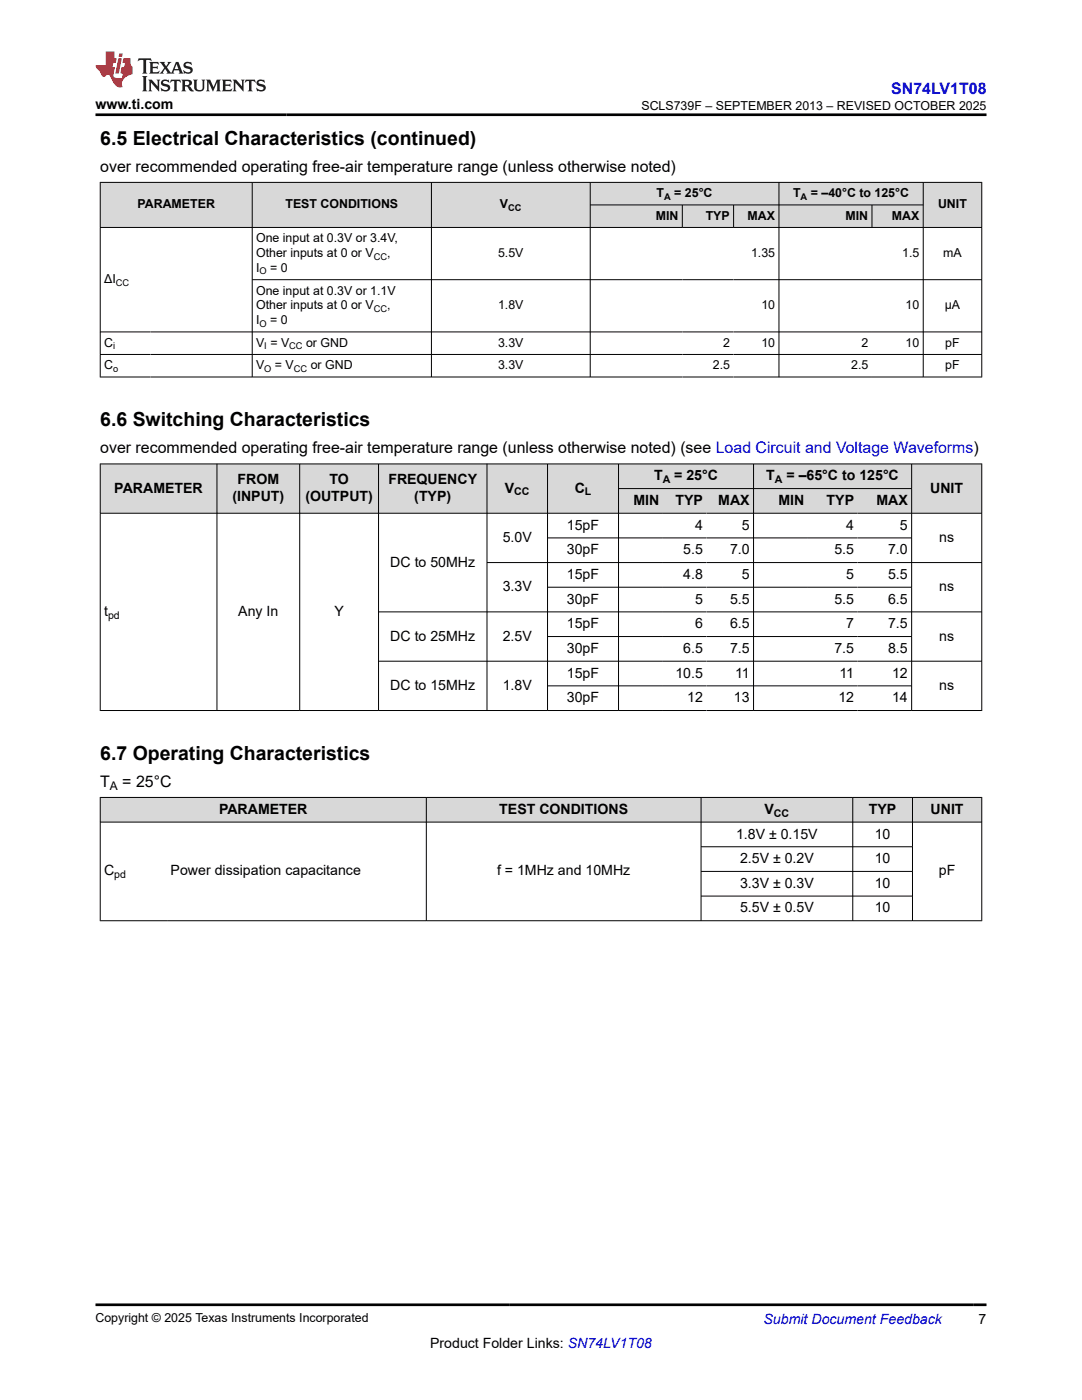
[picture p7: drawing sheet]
<svg xmlns="http://www.w3.org/2000/svg" width="216mm" height="279mm" viewBox="0 0 216 279" stroke-linecap="round" stroke-linejoin="round" font-family="sans-serif">
<g fill="#d8d8d8">
<path d="M20 36.4h175.9v4.5h-175.9z" fill-rule="evenodd"/>
<path d="M20.1 36.5h30.2v8.8h-30.2z" fill-rule="evenodd"/>
<path d="M50.4 36.5h35.6v8.8h-35.6z" fill-rule="evenodd"/>
<path d="M86.1 36.5h31.6v8.8h-31.6z" fill-rule="evenodd"/>
<path d="M117.8 36.5h37.6v4.3h-37.6z" fill-rule="evenodd"/>
<path d="M155.5 36.5h28.7v4.3h-28.7z" fill-rule="evenodd"/>
<path d="M184.3 36.5h11.5v8.8h-11.5z" fill-rule="evenodd"/>
<path d="M117.8 41h18.3v4.3h-18.3z" fill-rule="evenodd"/>
<path d="M136.2 41h10.1v4.3h-10.1z" fill-rule="evenodd"/>
<path d="M146.4 41h9v4.3h-9z" fill-rule="evenodd"/>
<path d="M155.5 41h18.4v4.3h-18.4z" fill-rule="evenodd"/>
<path d="M174.1 41h10.1v4.3h-10.1z" fill-rule="evenodd"/>
</g>
<g fill="none" stroke="#000" stroke-width=".2">
<path d="M19.9 36.4h176.1M20 36.3v39M50.3 36.3v39M86.1 36.3v39M117.8 36.3v39M155.4 36.3v39M184.2 36.3v39M195.9 36.3v39M19.9 45.4h176.1M50.3 55.8h145.7M117.8 40.9h66.5M136.1 40.9v4.6"/>
<path d="M146.4 40.9v4.6M174 40.9v4.6M19.9 70.7h176.1M19.9 75.2h176.1M196 66.2h-176.1"/>
</g>
<g fill="#d8d8d8">
<path d="M20 92.6h175.9v4.9h-175.9z" fill-rule="evenodd"/>
<path d="M20.1 92.6h23.1v9.8h-23.1z" fill-rule="evenodd"/>
<path d="M43.4 92.6h16.3v9.8h-16.3z" fill-rule="evenodd"/>
<path d="M59.9 92.6h15.6v9.8h-15.6z" fill-rule="evenodd"/>
<path d="M75.6 92.6h21.5v9.8h-21.5z" fill-rule="evenodd"/>
<path d="M97.2 92.6h12v9.8h-12z" fill-rule="evenodd"/>
<path d="M109.3 92.6h14.1v9.8h-14.1z" fill-rule="evenodd"/>
<path d="M123.5 92.6h26.8v4.8h-26.8z" fill-rule="evenodd"/>
<path d="M150.4 92.6h31.4v4.8h-31.4z" fill-rule="evenodd"/>
<path d="M182 92.6h13.8v9.8h-13.8z" fill-rule="evenodd"/>
<path d="M123.5 97.6h8.8v4.8h-8.8z" fill-rule="evenodd"/>
<path d="M132.3 97.6h8.7v4.8h-8.7z" fill-rule="evenodd"/>
<path d="M141 97.6h9.3v4.8h-9.3z" fill-rule="evenodd"/>
<path d="M150.4 97.6h10.8v4.8h-10.8z" fill-rule="evenodd"/>
<path d="M161.2 97.6h9.9v4.8h-9.9z" fill-rule="evenodd"/>
<path d="M171.1 97.6h10.7v4.8h-10.7z" fill-rule="evenodd"/>
</g>
<g fill="none" stroke="#000" stroke-width=".2">
<path d="M19.9 92.6h176.1M20 92.5v49.4M43.3 92.5v49.4M59.8 92.5v49.4M75.5 92.5v49.4M97.2 92.5v49.4M109.3 92.5v49.4M123.4 92.5v49.4M123.4 97.5h58.6M150.4 92.5v49.4M181.9 92.5v49.4M195.9 92.5v49.4"/>
<path d="M19.9 102.4h176.1M97.2 112.3h98.8M109.3 107.4h72.7M109.3 117.2h72.7M75.5 132h120.5M109.3 127h72.7M109.3 136.9h72.7M196 122.1h-120.5M196 141.8h-176.1"/>
</g>
<g fill="#d8d8d8">
<path d="M20 159.1h175.9v5h-175.9z" fill-rule="evenodd"/>
<path d="M20.1 159.2h64.9v4.8h-64.9z" fill-rule="evenodd"/>
<path d="M85.1 159.2h54.7v4.8h-54.7z" fill-rule="evenodd"/>
<path d="M140 159.2h30.1v4.8h-30.1z" fill-rule="evenodd"/>
<path d="M170.2 159.2h11.8v4.8h-11.8z" fill-rule="evenodd"/>
<path d="M182.1 159.2h13.7v4.8h-13.7z" fill-rule="evenodd"/>
</g>
<path d="M19.9 159.1h176.1M20 159.1v24.7M85.1 159.1v24.7M139.9 159.1v24.7M170.2 159.1v24.7M182.1 159.1v24.7M195.9 159.1v24.7M19.9 164.1h176.1M139.9 169h42.2M139.9 173.9h42.2M139.9 178.8h42.2M19.9 183.8h176.1" fill="none" stroke="#000" stroke-width=".2"/>
<path d="M27.7 11.6l-.2 .6 .5-.2h.6v.1v2.2l-.2 .4h1l-.2-.4v-2.2v-.1h.5l.5 .2-.1-.6zM29.8 12.4l.2 .3v1.6l-.2 .4h1.9l.1-.6a1.08 1.08 0 0 1-1.3 .2v-.7h.6l.4 .2v-.7l-.4 .2h-.6v-.5l.2-.2a1 1 0 0 1 1 .3l-.1-.5zM31.8 12.4l1 1.1-1 1.2h.9l-.2-.2 .4-.8 .5 .8-.2 .2h1.6l-.2-.2 .1-.5h1l.1 .5-.1 .2h.9l-.2-.4-.8-1.9h-.5l-1 2.1-.8-1.1 .9-1h-.8l.2 .2-.5 .6-.3-.6 .1-.2zM35.2 12.8l.4 1h-.8zM36.8 12.5a.65 .65 0 0 0-.2 .7 .65 .65 0 0 0 .6 .5l.7 .1 .1 .3a.79 .79 0 0 1-.7 .4 .79 .79 0 0 1-.7-.5l.1 .7 .2-.1a.93 .93 0 0 0 1.1 0 .93 .93 0 0 0 .4-.9 1.46 1.46 0 0 0-1.2-.6l-.1-.3a1.09 1.09 0 0 1 1.2 .2l-.2-.6-.1 .1-.6-.2zM28.4 15.2l.2 .4v2.2l-.2 .4h1l-.2-.4v-2.2l.2-.4zM29.6 15.9l.2 .4v1.5l-.2 .4h.8l-.3-.4v-1.3l1.7 1.8v-2l.2-.4h-.8l.2 .2 .1 1.1-1.2-1.3zM32.3 16a.65 .65 0 0 0-.2 .8 .65 .65 0 0 0 .7 .4l.6 .2 .1 .2a.79 .79 0 0 1-.7 .4 .79 .79 0 0 1-.7-.5l.1 .7 .2-.1a.93 .93 0 0 0 1.1 .1 .93 .93 0 0 0 .4-1 1.46 1.46 0 0 0-1.2-.5l-.1-.4a1.09 1.09 0 0 1 1.2 .2l-.2-.6-.1 .1-.6-.1zM34.1 15.9l-.1 .6a.63 .63 0 0 1 .7-.3l.1 1.6-.3 .4h1l-.2-.4v-1.6a.66 .66 0 0 1 .8 .3l-.1-.6zM36.2 15.9l.2 .4v1.5l-.2 .4h.9l-.2-.2v-.7h.5l.1 .2a.79 .79 0 0 0 1.2 .6l-1-.9a.61 .61 0 0 0 .6-.6 .61 .61 0 0 0-.5-.7zM36.9 16.2h.2a.47 .47 0 0 1 .5 .1 .47 .47 0 0 1 .1 .5l-.2 .1-.6 .1zM38.5 15.9l.2 .2a2.27 2.27 0 0 0 .4 2 1.04 1.04 0 0 0 1.7-.7v-1.3l.2-.2h-.8l.2 .4v1.1a.6 .6 0 0 1-.6 .6 .6 .6 0 0 1-.6-.6v-1.1l.3-.4zM41.1 15.9l.2 .4v1.5l-.2 .4h.7l-.2-.4v-1.4l.9 1.9 .8-1.9v1.4l-.2 .4h1l-.3-.4v-1.5l.3-.4h-.8l-.7 1.5-.7-1.5zM44.3 15.9l.2 .4v1.5l-.2 .4h1.9l.1-.6a1.09 1.09 0 0 1-1.3 .2v-.7h.6l.4 .2v-.6l-.4 .2h-.6v-.6l.2-.1a1.01 1.01 0 0 1 1 .3l-.1-.6zM46.4 15.9l.3 .4v1.5l-.3 .4h.8l-.2-.4v-1.3l1.6 1.8v-2l.2-.4h-.7l.2 .2v1.1l-1.2-1.3zM49 15.9l-.1 .6a.63 .63 0 0 1 .8-.3v1.6l-.3 .4h1l-.2-.4v-1.6a.66 .66 0 0 1 .8 .3l-.1-.6zM51.4 16a.65 .65 0 0 0-.2 .8 .65 .65 0 0 0 .6 .4l.6 .2 .2 .2a.79 .79 0 0 1-.8 .4 .79 .79 0 0 1-.6-.5l.1 .7 .2-.1a.93 .93 0 0 0 1 .1 .93 .93 0 0 0 .5-1 1.46 1.46 0 0 0-1.3-.5l-.1-.4a1.09 1.09 0 0 1 1.3 .2l-.2-.6-.2 .1-.5-.1z" fill="#231f20"/>
<path d="M21.1 10.3v2.7h-2v.4l.9 1a.95 .95 0 0 0 .9 .9 .59 .59 0 0 1 .6-.4 .59 .59 0 0 1 .5 .3l.4 .8a1.59 1.59 0 0 0 2.1 1.4 1.61 1.61 0 0 1 1-2.3l1-.3-.1-1.5a1.59 1.59 0 0 1-.4-1.7h-1.4l-.2 .9h.5l-.1 .9h-.5l-.2 .9v.3l.4 .1-.2 .9h-.6a.73 .73 0 0 1-1.1-.7l.3-1.5h-.5l.2-.9h.5l.2-.9h-.5v-1.3zM23.6 11.6l-.6 3.1h.7l.6-3.1zM23.8 10.7l-.1 .6h.7l.1-.6z" fill="#ed1c24"/>
<path d="M19.1 22.9h177.8M19.1 260.4h177.8" fill="none" stroke="#000" stroke-width=".53"/>
<g font-size="3.9">
<text x="20" y="28.8">6.5 Electrical Characteristics (continued)</text>
<text x="20" y="85">6.6 Switching Characteristics</text>
<text x="20" y="151.6">6.7 Operating Characteristics</text>
</g>
<text font-size="3.2" fill="#00f" x="177.9" y="18.7">SN74LV1T08</text>
<g font-size="3.2">
<text x="20" y="34.3">over recommended operating free-air temperature range (unless otherwise noted)</text>
<text x="20" y="90.5">over recommended operating free-air temperature range (unless otherwise noted) (see Load Circuit and Voltage Waveforms)</text>
<text x="20" y="157">T</text>
<text x="24.4" y="157">= 25°C</text>
</g>
<g font-size="2.8">
<text x="19.1" y="21.8">www.ti.com</text>
<text x="130.5" y="95.9">T</text>
<text x="134.5" y="95.9">= 25°C</text>
<text x="152.9" y="95.9">T</text>
<text x="156.9" y="95.9">= –65°C to 125°C</text>
<text x="22.8" y="98.3">PARAMETER</text>
<text x="46.4" y="100">(INPUT)</text>
<text x="47.4" y="96.6">FROM</text>
<text x="60.9" y="100">(OUTPUT)</text>
<text x="65.7" y="96.6">TO</text>
<text x="77.5" y="96.6">FREQUENCY</text>
<text x="82.7" y="100">(TYP)</text>
<text x="100.7" y="98.3">V</text>
<text x="114.7" y="98.3">C</text>
<text x="126.4" y="100.8">MIN</text>
<text x="134.8" y="100.8">TYP</text>
<text x="143.3" y="100.8">MAX</text>
<text x="155.3" y="100.8">MIN</text>
<text x="164.9" y="100.8">TYP</text>
<text x="174.9" y="100.8">MAX</text>
<text x="185.6" y="98.3">UNIT</text>
<text x="113.1" y="105.7">15pF</text>
<text x="138.7" y="105.7">4</text>
<text x="148" y="105.7">5</text>
<text x="168.9" y="105.7">4</text>
<text x="179.6" y="105.7">5</text>
<text x="77.9" y="113.1">DC to 50MHz</text>
<text x="100.3" y="108.2">5.0V</text>
<text x="113.1" y="110.6">30pF</text>
<text x="136.3" y="110.6">5.5</text>
<text x="145.7" y="110.6">7.0</text>
<text x="166.5" y="110.6">5.5</text>
<text x="177.2" y="110.6">7.0</text>
<text x="187.4" y="108.2">ns</text>
<text x="100.3" y="118">3.3V</text>
<text x="113.1" y="115.5">15pF</text>
<text x="136.3" y="115.5">4.8</text>
<text x="148" y="115.5">5</text>
<text x="168.9" y="115.5">5</text>
<text x="177.2" y="115.5">5.5</text>
<text x="187.4" y="118">ns</text>
<text x="20.8" y="122.9">t</text>
<text x="47.5" y="122.9">Any In</text>
<text x="66.7" y="122.9">Y</text>
<text x="113.1" y="120.5">30pF</text>
<text x="113.1" y="125.4">15pF</text>
<text x="138.7" y="120.5">5</text>
<text x="138.7" y="125.4">6</text>
<text x="145.7" y="120.5">5.5</text>
<text x="145.7" y="125.4">6.5</text>
<text x="166.5" y="120.5">5.5</text>
<text x="168.9" y="125.4">7</text>
<text x="177.2" y="120.5">6.5</text>
<text x="177.2" y="125.4">7.5</text>
<text x="77.9" y="127.8">DC to 25MHz</text>
<text x="100.3" y="127.8">2.5V</text>
<text x="113.1" y="130.3">30pF</text>
<text x="136.3" y="130.3">6.5</text>
<text x="145.7" y="130.3">7.5</text>
<text x="166.5" y="130.3">7.5</text>
<text x="177.2" y="130.3">8.5</text>
<text x="187.4" y="127.8">ns</text>
<text x="77.9" y="137.7">DC to 15MHz</text>
<text x="100.3" y="137.7">1.8V</text>
<text x="113.1" y="135.2">15pF</text>
<text x="134.8" y="135.2">10.5</text>
<text x="146.7" y="135.2">11</text>
<text x="167.5" y="135.2">11</text>
<text x="178" y="135.2">12</text>
<text x="187.4" y="137.7">ns</text>
<text x="113.1" y="140.2">30pF</text>
<text x="137.1" y="140.2">12</text>
<text x="146.5" y="140.2">13</text>
<text x="167.3" y="140.2">12</text>
<text x="178" y="140.2">14</text>
<text x="43.7" y="162.4">PARAMETER</text>
<text x="99.6" y="162.4">TEST CONDITIONS</text>
<text x="146.9" y="167.3">1.8V ± 0.15V</text>
<text x="152.6" y="162.4">V</text>
<text x="173.4" y="162.4">TYP</text>
<text x="174.5" y="167.3">10</text>
<text x="185.7" y="162.4">UNIT</text>
<text x="147.7" y="172.3">2.5V ± 0.2V</text>
<text x="174.5" y="172.3">10</text>
<text x="20.8" y="174.7">C</text>
<text x="34.1" y="174.7">Power dissipation capacitance</text>
<text x="99.2" y="174.7">f = 1MHz and 10MHz</text>
<text x="147.7" y="177.2">3.3V ± 0.3V</text>
<text x="174.5" y="177.2">10</text>
<text x="187.3" y="174.7">pF</text>
<text x="147.7" y="182.1">5.5V ± 0.5V</text>
<text x="174.5" y="182.1">10</text>
<text x="85.8" y="269">Product Folder Links: SN74LV1T08</text>
<text x="195.3" y="264.2">7</text>
</g>
<text font-size="2.8" fill="#00f" x="152.4" y="264.2">Submit Document Feedback</text>
<g font-size="2.5">
<text x="128" y="21.9">SCLS739F – SEPTEMBER 2013 – REVISED OCTOBER 2025</text>
<text x="27.4" y="41.6">PARAMETER</text>
<text x="57" y="41.6">TEST CONDITIONS</text>
<text x="99.8" y="41.6">V</text>
<text x="131" y="39.4">T</text>
<text x="134.5" y="39.4">= 25°C</text>
<text x="158.3" y="39.4">T</text>
<text x="161.8" y="39.4">= –40°C to 125°C</text>
<text x="187.2" y="41.6">UNIT</text>
<text x="130.9" y="43.9">MIN</text>
<text x="140.8" y="43.9">TYP</text>
<text x="149.2" y="43.9">MAX</text>
<text x="168.7" y="43.9">MIN</text>
<text x="178" y="43.9">MAX</text>
<text x="51.1" y="48.4">One input at 0.3V or 3.4V,</text>
<text x="51.1" y="51.3">Other inputs at 0 or V</text>
<text x="77.2" y="51.3">,</text>
<text x="99.4" y="51.3">5.5V</text>
<text x="149.9" y="51.3">1.35</text>
<text x="180" y="51.3">1.5</text>
<text x="188.2" y="51.3">mA</text>
<text x="20.8" y="56.5">ΔI</text>
<text x="51.1" y="54.3">I</text>
<text x="51.1" y="58.8">One input at 0.3V or 1.1V</text>
<text x="53.9" y="54.3">= 0</text>
<text x="51.1" y="64.7">I</text>
<text x="51.1" y="61.7">Other inputs at 0 or V</text>
<text x="53.9" y="64.7">= 0</text>
<text x="77.2" y="61.7">,</text>
<text x="99.4" y="61.7">1.8V</text>
<text x="151.9" y="61.7">10</text>
<text x="180.7" y="61.7">10</text>
<text x="188.5" y="61.7">μA</text>
<text x="20.8" y="69.2">C</text>
<text x="51.1" y="69.2">V = V</text>
<text x="61.1" y="69.2">or GND</text>
<text x="99.4" y="69.2">3.3V</text>
<text x="144.3" y="69.2">2</text>
<text x="151.9" y="69.2">10</text>
<text x="171.9" y="69.2">2</text>
<text x="180.7" y="69.2">10</text>
<text x="188.6" y="69.2">pF</text>
<text x="20.8" y="73.7">C</text>
<text x="51.1" y="73.7">V</text>
<text x="54.9" y="73.7">= V</text>
<text x="62" y="73.7">or GND</text>
<text x="99.4" y="73.7">3.3V</text>
<text x="142.2" y="73.7">2.5</text>
<text x="169.9" y="73.7">2.5</text>
<text x="188.6" y="73.7">pF</text>
<text x="19.1" y="263.9">Copyright © 2025 Texas Instruments Incorporated</text>
</g>
<text font-size="2.4" x="21.9" y="157.7">A</text>
<g font-size="2.1">
<text x="102.6" y="98.9">CC</text>
<text x="116.7" y="98.9">L</text>
<text x="132.2" y="96.4">A</text>
<text x="154.6" y="96.4">A</text>
<text x="21.6" y="123.5">pd</text>
<text x="154.4" y="163">CC</text>
<text x="22.8" y="175.3">pd</text>
</g>
<g font-size="1.9">
<text x="132.5" y="39.9">A</text>
<text x="159.8" y="39.9">A</text>
<text x="101.4" y="42.1">CC</text>
<text x="74.6" y="51.8">CC</text>
<text x="23.1" y="57">CC</text>
<text x="51.8" y="54.8">O</text>
<text x="51.8" y="65.2">O</text>
<text x="74.6" y="62.2">CC</text>
<text x="22.6" y="69.7">i</text>
<text x="52.7" y="69.7">I</text>
<text x="57.7" y="69.7">CC</text>
<text x="22.6" y="74.2">o</text>
<text x="52.7" y="74.2">O</text>
<text x="58.6" y="74.2">CC</text>
</g>
</svg>
